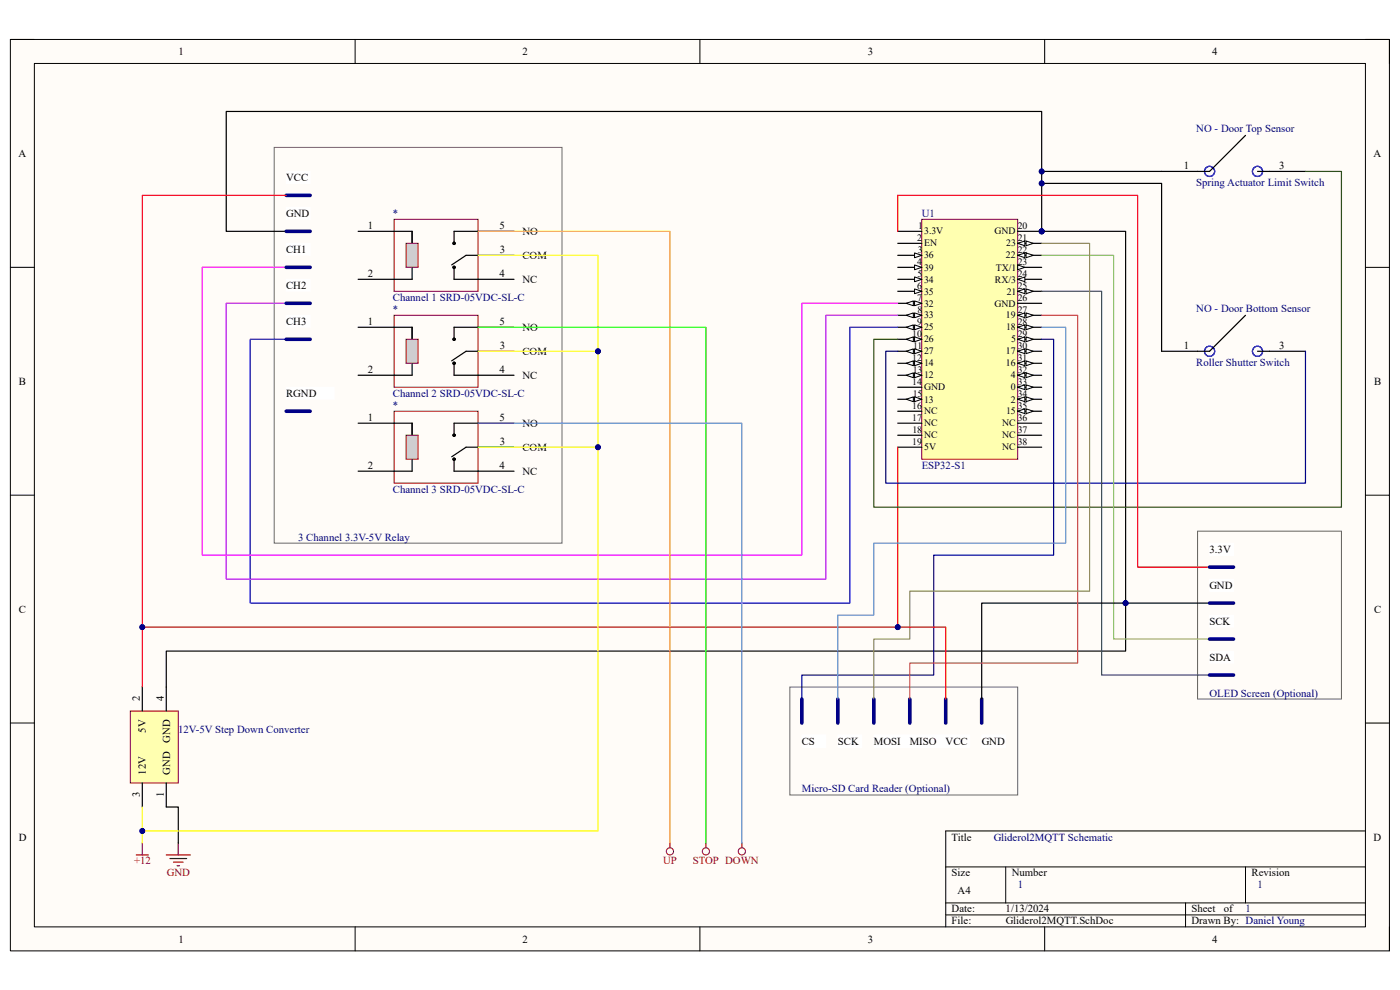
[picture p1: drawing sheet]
<svg xmlns="http://www.w3.org/2000/svg" width="297mm" height="210mm" viewBox="0 0 297 210" stroke-linecap="round" stroke-linejoin="round" font-family="sans-serif">
<path d="M2.2 8.4h292.6v193.3h-292.6z" fill-rule="evenodd" fill="#fffcf8"/>
<path d="M2.2 8.4h292.6v193.3h-292.6z" fill="none" stroke="#000" stroke-width=".21"/>
<path d="M7.3 13.5h282.4v183.1h-282.4z" fill-rule="evenodd" fill="#fffcf8"/>
<g fill="none" stroke="#000" stroke-width=".21">
<path d="M2.2 8.4h5.1M7.3 13.5h282.4v183.1h-282.4zM75.3 8.4v5.1M148.5 8.4v5.1M221.6 8.4v5.1M289.7 8.4h5.1v5.1M2.2 56.7h5.1M289.7 56.7h5.1M2.2 105h5.1M289.7 105.1h5.1M2.2 153.4h5.1M289.7 153.4h5.1"/>
<path d="M289.7 176.3h-89.1v20.3M75.3 196.6v5.1M148.5 196.6v5.1M200.6 183.9h89.1M200.6 191.5h89.1M200.6 194.1h89.1M213.4 183.9v7.6M221.6 196.6v5.1M251.5 191.5v5.1M264.2 183.9v7.6M294.8 196.6v5.1"/>
</g>
<circle cx="221" cy="49.1" r=".51" fill="#000080"/>
<circle cx="221" cy="49.1" r=".51" fill="none" stroke="#000080" stroke-width=".21"/>
<path d="M195.5 46.5h20.4v50.9h-20.4z" fill-rule="evenodd" fill="#ffffb0"/>
<path d="M195.5 46.5h20.4v50.9h-20.4z" fill="none" stroke="#800000" stroke-width=".21"/>
<path d="M190.5 49.1h5M190.5 51.6h5M190.5 54.2h5" fill="none" stroke="#000" stroke-width=".25"/>
<path d="M194 53.7l1.5 .5-1.5 .5z" fill="#f8fcff"/>
<path d="M194 53.7l1.5 .5-1.5 .5z" fill="none" stroke="#000" stroke-width=".21"/>
<path d="M190.5 56.7h5" fill="none" stroke="#000" stroke-width=".25"/>
<path d="M194 56.2l1.5 .5-1.5 .5z" fill="#f8fcff"/>
<path d="M194 56.2l1.5 .5-1.5 .5z" fill="none" stroke="#000" stroke-width=".21"/>
<path d="M190.5 59.3h5" fill="none" stroke="#000" stroke-width=".25"/>
<path d="M194 58.7l1.5 .6-1.5 .5z" fill="#f8fcff"/>
<path d="M194 58.7l1.5 .6-1.5 .5z" fill="none" stroke="#000" stroke-width=".21"/>
<path d="M190.5 61.8h5" fill="none" stroke="#000" stroke-width=".25"/>
<path d="M194 61.3l1.5 .5-1.5 .5z" fill="#f8fcff"/>
<path d="M194 61.3l1.5 .5-1.5 .5z" fill="none" stroke="#000" stroke-width=".21"/>
<path d="M190.5 64.3h5" fill="none" stroke="#000" stroke-width=".25"/>
<path d="M194 63.8l1.5 .5-1.5 .6z" fill="#f8fcff"/>
<path d="M194 63.8l1.5 .5-1.5 .6z" fill="none" stroke="#000" stroke-width=".21"/>
<path d="M192.2 64.3l1.6-.5v1.1z" fill="#f8fcff"/>
<path d="M192.2 64.3l1.6-.5v1.1z" fill="none" stroke="#000" stroke-width=".21"/>
<path d="M190.5 66.9h5" fill="none" stroke="#000" stroke-width=".25"/>
<path d="M194 66.4l1.5 .5-1.5 .5z" fill="#f8fcff"/>
<path d="M194 66.4l1.5 .5-1.5 .5z" fill="none" stroke="#000" stroke-width=".21"/>
<path d="M192.2 66.9l1.6-.5v1z" fill="#f8fcff"/>
<path d="M192.2 66.9l1.6-.5v1z" fill="none" stroke="#000" stroke-width=".21"/>
<path d="M190.5 69.4h5" fill="none" stroke="#000" stroke-width=".25"/>
<path d="M194 68.9l1.5 .5-1.5 .5z" fill="#f8fcff"/>
<path d="M194 68.9l1.5 .5-1.5 .5z" fill="none" stroke="#000" stroke-width=".21"/>
<path d="M192.2 69.4l1.6-.5v1z" fill="#f8fcff"/>
<path d="M192.2 69.4l1.6-.5v1z" fill="none" stroke="#000" stroke-width=".21"/>
<path d="M190.5 72h5" fill="none" stroke="#000" stroke-width=".25"/>
<path d="M194 71.5l1.5 .5-1.5 .5z" fill="#f8fcff"/>
<path d="M194 71.5l1.5 .5-1.5 .5z" fill="none" stroke="#000" stroke-width=".21"/>
<path d="M192.2 72l1.6-.5v1z" fill="#f8fcff"/>
<path d="M192.2 72l1.6-.5v1z" fill="none" stroke="#000" stroke-width=".21"/>
<path d="M190.5 74.5h5" fill="none" stroke="#000" stroke-width=".25"/>
<path d="M194 74l1.5 .5-1.5 .5z" fill="#f8fcff"/>
<path d="M194 74l1.5 .5-1.5 .5z" fill="none" stroke="#000" stroke-width=".21"/>
<path d="M192.2 74.5l1.6-.5v1z" fill="#f8fcff"/>
<path d="M192.2 74.5l1.6-.5v1z" fill="none" stroke="#000" stroke-width=".21"/>
<path d="M190.5 77.1h5" fill="none" stroke="#000" stroke-width=".25"/>
<path d="M194 76.6l1.5 .5-1.5 .5z" fill="#f8fcff"/>
<path d="M194 76.6l1.5 .5-1.5 .5z" fill="none" stroke="#000" stroke-width=".21"/>
<path d="M192.2 77.1l1.6-.5v1z" fill="#f8fcff"/>
<path d="M192.2 77.1l1.6-.5v1z" fill="none" stroke="#000" stroke-width=".21"/>
<path d="M190.5 79.6h5" fill="none" stroke="#000" stroke-width=".25"/>
<path d="M194 79.1l1.5 .5-1.5 .5z" fill="#f8fcff"/>
<path d="M194 79.1l1.5 .5-1.5 .5z" fill="none" stroke="#000" stroke-width=".21"/>
<path d="M192.2 79.6l1.6-.5v1z" fill="#f8fcff"/>
<path d="M192.2 79.6l1.6-.5v1z" fill="none" stroke="#000" stroke-width=".21"/>
<path d="M190.5 82.1h5M190.5 84.7h5" fill="none" stroke="#000" stroke-width=".25"/>
<path d="M194 84.2l1.5 .5-1.5 .5z" fill="#f8fcff"/>
<path d="M194 84.2l1.5 .5-1.5 .5z" fill="none" stroke="#000" stroke-width=".21"/>
<path d="M192.2 84.7l1.6-.5v1z" fill="#f8fcff"/>
<path d="M192.2 84.7l1.6-.5v1z" fill="none" stroke="#000" stroke-width=".21"/>
<path d="M215.9 49.1h5.1M190.5 87.2h5M190.5 89.8h5M190.5 92.3h5M190.5 94.9h5" fill="none" stroke="#000" stroke-width=".25"/>
<circle cx="221" cy="49.1" r=".51" fill="#000080"/>
<circle cx="221" cy="49.1" r=".51" fill="none" stroke="#000080" stroke-width=".21"/>
<path d="M215.9 51.6h5.1" fill="none" stroke="#000" stroke-width=".25"/>
<path d="M215.9 51.6l1.5-.5v1z" fill="#f8fcff"/>
<path d="M215.9 51.6l1.5-.5v1z" fill="none" stroke="#000" stroke-width=".21"/>
<path d="M217.7 51.1l1.5 .5-1.5 .5z" fill="#f8fcff"/>
<path d="M217.7 51.1l1.5 .5-1.5 .5z" fill="none" stroke="#000" stroke-width=".21"/>
<path d="M215.9 54.2h5.1" fill="none" stroke="#000" stroke-width=".25"/>
<path d="M215.9 54.2l1.5-.5v1z" fill="#f8fcff"/>
<path d="M215.9 54.2l1.5-.5v1z" fill="none" stroke="#000" stroke-width=".21"/>
<path d="M217.7 53.7l1.5 .5-1.5 .5z" fill="#f8fcff"/>
<path d="M217.7 53.7l1.5 .5-1.5 .5z" fill="none" stroke="#000" stroke-width=".21"/>
<path d="M215.9 56.7h5.1" fill="none" stroke="#000" stroke-width=".25"/>
<path d="M215.9 56.2l1.5 .5-1.5 .5z" fill="#f8fcff"/>
<path d="M215.9 56.2l1.5 .5-1.5 .5z" fill="none" stroke="#000" stroke-width=".21"/>
<path d="M215.9 59.3h5.1" fill="none" stroke="#000" stroke-width=".25"/>
<path d="M215.9 59.3l1.5-.6v1.1z" fill="#f8fcff"/>
<path d="M215.9 59.3l1.5-.6v1.1z" fill="none" stroke="#000" stroke-width=".21"/>
<path d="M215.9 61.8h5.1" fill="none" stroke="#000" stroke-width=".25"/>
<path d="M215.9 61.8l1.5-.5v1z" fill="#f8fcff"/>
<path d="M215.9 61.8l1.5-.5v1z" fill="none" stroke="#000" stroke-width=".21"/>
<path d="M217.7 61.3l1.5 .5-1.5 .5z" fill="#f8fcff"/>
<path d="M217.7 61.3l1.5 .5-1.5 .5z" fill="none" stroke="#000" stroke-width=".21"/>
<path d="M215.9 64.3h5.1M215.9 66.9h5.1" fill="none" stroke="#000" stroke-width=".25"/>
<path d="M215.9 66.9l1.5-.5v1z" fill="#f8fcff"/>
<path d="M215.9 66.9l1.5-.5v1z" fill="none" stroke="#000" stroke-width=".21"/>
<path d="M217.7 66.4l1.5 .5-1.5 .5z" fill="#f8fcff"/>
<path d="M217.7 66.4l1.5 .5-1.5 .5z" fill="none" stroke="#000" stroke-width=".21"/>
<path d="M215.9 69.4h5.1" fill="none" stroke="#000" stroke-width=".25"/>
<path d="M215.9 69.4l1.5-.5v1z" fill="#f8fcff"/>
<path d="M215.9 69.4l1.5-.5v1z" fill="none" stroke="#000" stroke-width=".21"/>
<path d="M217.7 68.9l1.5 .5-1.5 .5z" fill="#f8fcff"/>
<path d="M217.7 68.9l1.5 .5-1.5 .5z" fill="none" stroke="#000" stroke-width=".21"/>
<path d="M215.9 72h5.1" fill="none" stroke="#000" stroke-width=".25"/>
<path d="M215.9 72l1.5-.5v1z" fill="#f8fcff"/>
<path d="M215.9 72l1.5-.5v1z" fill="none" stroke="#000" stroke-width=".21"/>
<path d="M217.7 71.5l1.5 .5-1.5 .5z" fill="#f8fcff"/>
<path d="M217.7 71.5l1.5 .5-1.5 .5z" fill="none" stroke="#000" stroke-width=".21"/>
<path d="M215.9 74.5h5.1" fill="none" stroke="#000" stroke-width=".25"/>
<path d="M215.9 74.5l1.5-.5v1z" fill="#f8fcff"/>
<path d="M215.9 74.5l1.5-.5v1z" fill="none" stroke="#000" stroke-width=".21"/>
<path d="M217.7 74l1.5 .5-1.5 .5z" fill="#f8fcff"/>
<path d="M217.7 74l1.5 .5-1.5 .5z" fill="none" stroke="#000" stroke-width=".21"/>
<path d="M215.9 77.1h5.1" fill="none" stroke="#000" stroke-width=".25"/>
<path d="M215.9 77.1l1.5-.5v1z" fill="#f8fcff"/>
<path d="M215.9 77.1l1.5-.5v1z" fill="none" stroke="#000" stroke-width=".21"/>
<path d="M217.7 76.6l1.5 .5-1.5 .5z" fill="#f8fcff"/>
<path d="M217.7 76.6l1.5 .5-1.5 .5z" fill="none" stroke="#000" stroke-width=".21"/>
<path d="M215.9 79.6h5.1" fill="none" stroke="#000" stroke-width=".25"/>
<path d="M215.9 79.6l1.5-.5v1z" fill="#f8fcff"/>
<path d="M215.9 79.6l1.5-.5v1z" fill="none" stroke="#000" stroke-width=".21"/>
<path d="M217.7 79.1l1.5 .5-1.5 .5z" fill="#f8fcff"/>
<path d="M217.7 79.1l1.5 .5-1.5 .5z" fill="none" stroke="#000" stroke-width=".21"/>
<path d="M215.9 82.1h5.1" fill="none" stroke="#000" stroke-width=".25"/>
<path d="M215.9 82.1l1.5-.5v1.1z" fill="#f8fcff"/>
<path d="M215.9 82.1l1.5-.5v1.1z" fill="none" stroke="#000" stroke-width=".21"/>
<path d="M217.7 81.6l1.5 .5-1.5 .6z" fill="#f8fcff"/>
<path d="M217.7 81.6l1.5 .5-1.5 .6z" fill="none" stroke="#000" stroke-width=".21"/>
<path d="M215.9 84.7h5.1" fill="none" stroke="#000" stroke-width=".25"/>
<path d="M215.9 84.7l1.5-.5v1z" fill="#f8fcff"/>
<path d="M215.9 84.7l1.5-.5v1z" fill="none" stroke="#000" stroke-width=".21"/>
<path d="M217.7 84.2l1.5 .5-1.5 .5z" fill="#f8fcff"/>
<path d="M217.7 84.2l1.5 .5-1.5 .5z" fill="none" stroke="#000" stroke-width=".21"/>
<path d="M215.9 87.2h5.1" fill="none" stroke="#000" stroke-width=".25"/>
<path d="M215.9 87.2l1.5-.5v1z" fill="#f8fcff"/>
<path d="M215.9 87.2l1.5-.5v1z" fill="none" stroke="#000" stroke-width=".21"/>
<path d="M217.7 86.7l1.5 .5-1.5 .5z" fill="#f8fcff"/>
<path d="M217.7 86.7l1.5 .5-1.5 .5z" fill="none" stroke="#000" stroke-width=".21"/>
<path d="M76 89.8h11.4v10.2h-11.4M101.4 89.8h7.7M101.4 94.9h7.7M101.4 100h7.7M215.9 89.8h5.1M215.9 92.3h5.1M215.9 94.9h5.1" fill="none" stroke="#000" stroke-width=".25"/>
<path d="M83.6 87.2h17.8v15.3h-17.8z" fill="none" stroke="#800000" stroke-width=".21"/>
<path d="M86.2 92.3h2.5v5.1h-2.5z" fill-rule="evenodd" fill="#ccc"/>
<path d="M83.6 66.9h17.8v15.2h-17.8zM86.2 92.3h2.5v5.1h-2.5z" fill="none" stroke="#800000" stroke-width=".21"/>
<g fill="none" stroke="#000" stroke-width=".25">
<path d="M76 69.4h11.4v10.2h-11.4M101.4 69.4h7.7M101.4 79.6h7.7M101.4 74.5h7.7M96.3 97.4v2.6h5.1M101.4 89.8h-5.1v2.5M101.4 94.9h-2.5l-3.1 2"/>
<circle cx="96.3" cy="92.3" r=".24"/>
<circle cx="96.3" cy="97.4" r=".24"/>
</g>
<path d="M86.2 72h2.5v5.1h-2.5z" fill-rule="evenodd" fill="#ccc"/>
<path d="M83.6 46.5h17.8v15.3h-17.8zM86.2 72h2.5v5.1h-2.5z" fill="none" stroke="#800000" stroke-width=".21"/>
<g fill="none" stroke="#000" stroke-width=".25">
<path d="M76 49.1h11.4v10.2h-11.4M101.4 49.1h7.7M101.4 59.3h7.7M101.4 54.2h7.7M96.3 77.1v2.5h5.1M101.4 69.4h-5.1v2.6M101.4 74.5h-2.5l-3.1 2.1"/>
<circle cx="96.3" cy="72" r=".24"/>
<circle cx="96.3" cy="77.1" r=".24"/>
</g>
<path d="M86.2 51.6h2.5v5.1h-2.5z" fill-rule="evenodd" fill="#ccc"/>
<path d="M86.2 51.6h2.5v5.1h-2.5z" fill="none" stroke="#800000" stroke-width=".21"/>
<g fill="none" stroke="#000" stroke-width=".25">
<path d="M96.3 56.7v2.6h5.1M101.4 49.1h-5.1v2.5M101.4 54.2h-2.5l-3.1 2"/>
<circle cx="96.3" cy="56.7" r=".24"/>
<circle cx="96.3" cy="51.6" r=".24"/>
</g>
<path d="M27.6 150.8h10.2v15.3h-10.2z" fill-rule="evenodd" fill="#ffffb0"/>
<g fill="none" stroke="#800000" stroke-width=".21">
<path d="M27.6 150.8h10.2v15.3h-10.2z"/>
<circle cx="142.1" cy="180.6" r=".76"/>
<circle cx="149.8" cy="180.6" r=".76"/>
<circle cx="157.4" cy="180.6" r=".76"/>
</g>
<path d="M264.2 28.7l-7.6 7.7h-10.2M266.8 36.4h10.2M264.2 66.9l-7.6 7.6h-10.2M266.8 74.5h10.2M30.2 145.7v5.1M35.3 145.7v5.1M30.2 166.1v5.1M35.3 166.1v5.1" fill="none" stroke="#000" stroke-width=".25"/>
<path d="M30.2 178.8v2.6M37.8 178.8v2.6M142.1 178.8v1M149.8 178.8v1M157.4 178.8v1M28.9 181.4h2.6M35.3 181.4h5.1M36 182.1h3.6M36.8 182.9h2M37.6 183.7h.5" fill="none" stroke="#800000" stroke-width=".25"/>
<g fill="none" stroke="#00f" stroke-width=".25">
<circle cx="256.6" cy="36.4" r="1.08"/>
<circle cx="256.6" cy="36.4" r="1.07"/>
<circle cx="266.8" cy="36.4" r="1.08"/>
<circle cx="266.8" cy="36.4" r="1.07"/>
<circle cx="256.6" cy="74.5" r="1.08"/>
<circle cx="256.6" cy="74.5" r="1.07"/>
<circle cx="266.8" cy="74.5" r="1.08"/>
<circle cx="266.8" cy="74.5" r="1.07"/>
</g>
<path d="M58.2 31.3h61v83.9h-61z" fill="none" stroke="#666" stroke-width=".21"/>
<path d="M60.7 44h5.1v2.5h-5.1z" fill-rule="evenodd" fill="#fff"/>
<path d="M60.7 44h5.1v2.5h-5.1z" fill="none" stroke="#fff" stroke-width=".21"/>
<path d="M60.7 51.6h5.1v2.6h-5.1z" fill-rule="evenodd" fill="#fff"/>
<path d="M60.7 51.6h5.1v2.6h-5.1z" fill="none" stroke="#fff" stroke-width=".21"/>
<path d="M60.7 59.3h5.1v2.5h-5.1z" fill-rule="evenodd" fill="#fff"/>
<path d="M60.7 59.3h5.1v2.5h-5.1z" fill="none" stroke="#fff" stroke-width=".21"/>
<path d="M60.7 66.9h5.1v2.5h-5.1z" fill-rule="evenodd" fill="#fff"/>
<path d="M60.7 66.9h5.1v2.5h-5.1z" fill="none" stroke="#fff" stroke-width=".21"/>
<path d="M60.7 36.4h5.1v2.5h-5.1z" fill-rule="evenodd" fill="#fff"/>
<path d="M60.7 36.4h5.1v2.5h-5.1z" fill="none" stroke="#fff" stroke-width=".21"/>
<path d="M60.7 82.1h10.2v2.6h-10.2z" fill-rule="evenodd" fill="#fff"/>
<path d="M60.7 82.1h10.2v2.6h-10.2z" fill="none" stroke="#fff" stroke-width=".21"/>
<path d="M254.1 112.7h30.5v35.6h-30.5z" fill="none" stroke="#666" stroke-width=".21"/>
<path d="M256.6 115.2h5.1v2.6h-5.1z" fill-rule="evenodd" fill="#fff"/>
<path d="M256.6 115.2h5.1v2.6h-5.1z" fill="none" stroke="#fff" stroke-width=".21"/>
<path d="M256.6 122.9h5.1v2.5h-5.1z" fill-rule="evenodd" fill="#fff"/>
<path d="M256.6 122.9h5.1v2.5h-5.1z" fill="none" stroke="#fff" stroke-width=".21"/>
<path d="M256.6 130.5h5.1v2.5h-5.1z" fill-rule="evenodd" fill="#fff"/>
<path d="M256.6 130.5h5.1v2.5h-5.1z" fill="none" stroke="#fff" stroke-width=".21"/>
<path d="M256.6 138.1h5.1v2.6h-5.1z" fill-rule="evenodd" fill="#fff"/>
<path d="M256.6 138.1h5.1v2.6h-5.1z" fill="none" stroke="#fff" stroke-width=".21"/>
<path d="M167.6 145.8h48.3v22.8h-48.3z" fill="none" stroke="#666" stroke-width=".21"/>
<path d="M30.2 171.2v7.6" fill="none" stroke="#ff0" stroke-width=".25"/>
<circle cx="30.2" cy="176.3" r=".51" fill="#000080"/>
<circle cx="30.2" cy="176.3" r=".51" fill="none" stroke="#000080" stroke-width=".21"/>
<path d="M35.3 171.2h2.5v7.6" fill="none" stroke="#000" stroke-width=".25"/>
<path d="M190.5 94.9v38.1h-160.3v12.8" fill="none" stroke="#c00000" stroke-width=".25"/>
<circle cx="30.2" cy="133" r=".51" fill="#000080"/>
<circle cx="30.2" cy="133" r=".51" fill="none" stroke="#000080" stroke-width=".21"/>
<circle cx="190.5" cy="133" r=".51" fill="#000080"/>
<circle cx="190.5" cy="133" r=".51" fill="none" stroke="#000080" stroke-width=".21"/>
<path d="M60.7 49.1h-12.7v-25.5h173v25.5" fill="none" stroke="#000" stroke-width=".25"/>
<circle cx="221" cy="49.1" r=".51" fill="#000080"/>
<circle cx="221" cy="49.1" r=".51" fill="none" stroke="#000080" stroke-width=".21"/>
<circle cx="221" cy="38.9" r=".51" fill="#000080"/>
<circle cx="221" cy="38.9" r=".51" fill="none" stroke="#000080" stroke-width=".21"/>
<circle cx="221" cy="36.4" r=".51" fill="#000080"/>
<circle cx="221" cy="36.4" r=".51" fill="none" stroke="#000080" stroke-width=".21"/>
<path d="M221 36.4h25.4" fill="none" stroke="#000" stroke-width=".25"/>
<circle cx="221" cy="36.4" r=".51" fill="#000080"/>
<circle cx="221" cy="36.4" r=".51" fill="none" stroke="#000080" stroke-width=".21"/>
<path d="M221 38.9h25.4v35.6" fill="none" stroke="#000" stroke-width=".25"/>
<circle cx="221" cy="38.9" r=".51" fill="#000080"/>
<circle cx="221" cy="38.9" r=".51" fill="none" stroke="#000080" stroke-width=".21"/>
<path d="M190.5 69.4h-10.2v58.5h-127.2v-55.9h7.6" fill="none" stroke="#00f" stroke-width=".25"/>
<path d="M60.7 64.3h-12.7v58.6h127.2v-56h15.3" fill="none" stroke="#90f" stroke-width=".25"/>
<path d="M60.7 56.7h-17.8v61.1h127.2v-53.5h20.4" fill="none" stroke="#f0f" stroke-width=".25"/>
<path d="M221 49.1h17.8v89h-203.5v7.7" fill="none" stroke="#000" stroke-width=".25"/>
<circle cx="238.8" cy="127.9" r=".51" fill="#000080"/>
<circle cx="238.8" cy="127.9" r=".51" fill="none" stroke="#000080" stroke-width=".21"/>
<circle cx="221" cy="49.1" r=".51" fill="#000080"/>
<circle cx="221" cy="49.1" r=".51" fill="none" stroke="#000080" stroke-width=".21"/>
<path d="M101.4 54.2h25.5v122.1h-96.7" fill="none" stroke="#ff0" stroke-width=".25"/>
<circle cx="30.2" cy="176.3" r=".51" fill="#000080"/>
<circle cx="30.2" cy="176.3" r=".51" fill="none" stroke="#000080" stroke-width=".21"/>
<circle cx="126.9" cy="94.9" r=".51" fill="#000080"/>
<circle cx="126.9" cy="94.9" r=".51" fill="none" stroke="#000080" stroke-width=".21"/>
<circle cx="126.9" cy="74.5" r=".51" fill="#000080"/>
<circle cx="126.9" cy="74.5" r=".51" fill="none" stroke="#000080" stroke-width=".21"/>
<path d="M101.4 74.5h25.5" fill="none" stroke="#ff0" stroke-width=".25"/>
<circle cx="126.9" cy="74.5" r=".51" fill="#000080"/>
<circle cx="126.9" cy="74.5" r=".51" fill="none" stroke="#000080" stroke-width=".21"/>
<path d="M101.4 94.9h25.5" fill="none" stroke="#ff0" stroke-width=".25"/>
<circle cx="126.9" cy="94.9" r=".51" fill="#000080"/>
<circle cx="126.9" cy="94.9" r=".51" fill="none" stroke="#000080" stroke-width=".21"/>
<path d="M101.4 49.1h40.7v129.7" fill="none" stroke="#f90" stroke-width=".25"/>
<path d="M101.4 69.4h48.4v109.4" fill="none" stroke="#0f0" stroke-width=".25"/>
<path d="M101.4 89.8h56v89" fill="none" stroke="#4a86e8" stroke-width=".25"/>
<path d="M190.5 74.5h-2.6v28h89.1v-28" fill="none" stroke="#000080" stroke-width=".25"/>
<path d="M277 36.4h7.6v71.2h-99.2v-35.6h5.1" fill="none" stroke="#274e13" stroke-width=".25"/>
<path d="M238.8 127.9h17.8" fill="none" stroke="#000" stroke-width=".25"/>
<circle cx="238.8" cy="127.9" r=".51" fill="#000080"/>
<circle cx="238.8" cy="127.9" r=".51" fill="none" stroke="#000080" stroke-width=".21"/>
<path d="M190.5 41.4h50.8v78.9h15.3" fill="none" stroke="#f00" stroke-width=".25"/>
<path d="M221 54.2h15.3v81.4h20.3" fill="none" stroke="#92d050" stroke-width=".25"/>
<path d="M221 61.8h12.7v81.4h22.9" fill="none" stroke="#205867" stroke-width=".25"/>
<g fill="none" stroke="#000080" stroke-width=".76">
<path d="M60.7 49.1h5.1M60.7 56.7h5.1M60.7 41.4h5.1M60.7 64.3h5.1M60.7 72h5.1M60.7 87.2h5.1M256.6 120.3h5.1M256.6 127.9h5.1M256.6 135.6h5.1M170.1 148.3v5.1M177.7 148.3v5.1M185.4 148.3v5.1"/>
<path d="M193 148.3v5.1M200.6 148.3v5.1M256.6 143.2h5.1"/>
</g>
<path d="M170.1 155.9h5.1v2.6h-5.1z" fill-rule="evenodd" fill="#fff"/>
<path d="M170.1 155.9h5.1v2.6h-5.1z" fill="none" stroke="#fff" stroke-width=".21"/>
<path d="M177.7 155.9h5.1v2.6h-5.1z" fill-rule="evenodd" fill="#fff"/>
<path d="M177.7 155.9h5.1v2.6h-5.1z" fill="none" stroke="#fff" stroke-width=".21"/>
<path d="M185.4 155.9h7.6v2.6h-7.6z" fill-rule="evenodd" fill="#fff"/>
<path d="M185.4 155.9h7.6v2.6h-7.6z" fill="none" stroke="#fff" stroke-width=".21"/>
<path d="M193 155.9h7.6v2.6h-7.6z" fill-rule="evenodd" fill="#fff"/>
<path d="M193 155.9h7.6v2.6h-7.6z" fill="none" stroke="#fff" stroke-width=".21"/>
<path d="M200.6 155.9h5.1v2.6h-5.1z" fill-rule="evenodd" fill="#fff"/>
<path d="M200.6 155.9h5.1v2.6h-5.1z" fill="none" stroke="#fff" stroke-width=".21"/>
<path d="M208.3 155.9h5.1v2.6h-5.1z" fill-rule="evenodd" fill="#fff"/>
<path d="M208.3 155.9h5.1v2.6h-5.1z" fill="none" stroke="#fff" stroke-width=".21"/>
<path d="M208.3 148.3v5.1" fill="none" stroke="#000080" stroke-width=".76"/>
<path d="M238.8 127.9h-30.5v20.4" fill="none" stroke="#000" stroke-width=".25"/>
<circle cx="238.8" cy="127.9" r=".51" fill="#000080"/>
<circle cx="238.8" cy="127.9" r=".51" fill="none" stroke="#000080" stroke-width=".21"/>
<path d="M221 72h2.5v45.8h-25.4v25.4h-28v5.1" fill="none" stroke="#000080" stroke-width=".25"/>
<path d="M221 69.4h5.1v45.8h-40.7v15.3h-7.7v17.8" fill="none" stroke="#548dd4" stroke-width=".25"/>
<path d="M221 66.9h7.6v73.8h-35.6v7.6" fill="none" stroke="#c0504d" stroke-width=".25"/>
<path d="M221 51.6h10.2v73.8h-38.2v10.2h-7.6v12.7" fill="none" stroke="#938953" stroke-width=".25"/>
<path d="M60.7 41.4h-30.5v91.6" fill="none" stroke="#f00" stroke-width=".25"/>
<circle cx="30.2" cy="133" r=".51" fill="#000080"/>
<circle cx="30.2" cy="133" r=".51" fill="none" stroke="#000080" stroke-width=".21"/>
<path d="M190.5 133h10.1v15.3" fill="none" stroke="#f00" stroke-width=".25"/>
<circle cx="190.5" cy="133" r=".51" fill="#000080"/>
<circle cx="190.5" cy="133" r=".51" fill="none" stroke="#000080" stroke-width=".21"/>
<path d="M190.5 41.4v7.7" fill="none" stroke="#f00" stroke-width=".25"/>
<g font-size="2.3">
<text x="37.9" y="11.7">1</text>
<text x="110.9" y="11.7">2</text>
<text x="184.1" y="11.7">3</text>
<text x="257.1" y="11.7">4</text>
<text x="3.9" y="33.3">A</text>
<text x="251.2" y="35.9">1</text>
<text x="271.4" y="35.9">3</text>
<text x="291.4" y="33.3">A</text>
<text x="60.7" y="38.4">VCC</text>
<text x="60.7" y="46">GND</text>
<text x="60.7" y="53.6">CH1</text>
<text x="78" y="48.6">1</text>
<text x="106" y="48.6">5</text>
<text x="106" y="53.6">3</text>
<text x="110.8" y="49.8">NO</text>
<text x="78" y="58.7">2</text>
<text x="106" y="58.7">4</text>
<text x="110.8" y="54.9">COM</text>
<text x="110.8" y="60">NC</text>
<text x="60.7" y="61.3">CH2</text>
<text x="60.7" y="68.9">CH3</text>
<text x="78" y="68.9">1</text>
<text x="106" y="68.9">5</text>
<text x="110.8" y="70.2">NO</text>
<text x="106" y="74">3</text>
<text x="110.8" y="75.3">COM</text>
<text x="251.2" y="74">1</text>
<text x="271.4" y="74">3</text>
<text x="4" y="81.6">B</text>
<text x="78" y="79.1">2</text>
<text x="106" y="79.1">4</text>
<text x="110.8" y="80.3">NC</text>
<text x="291.5" y="81.6">B</text>
<text x="60.7" y="84.2">RGND</text>
<text x="78" y="89.3">1</text>
<text x="106" y="89.3">5</text>
<text x="106" y="94.4">3</text>
<text x="110.8" y="90.6">NO</text>
<text x="110.8" y="95.6">COM</text>
<text x="78" y="99.4">2</text>
<text x="106" y="99.4">4</text>
<text x="110.8" y="100.7">NC</text>
<text x="256.6" y="117.3">3.3V</text>
<text x="256.6" y="124.9">GND</text>
<text x="4" y="130">C</text>
<text x="291.5" y="130">C</text>
<text x="256.6" y="132.5">SCK</text>
<text x="256.6" y="140.1">SDA</text>
<text x="29.7" y="148.8" transform="rotate(-90 29.7 148.8)">2</text>
<text x="34.8" y="148.8" transform="rotate(-90 34.8 148.8)">4</text>
<text x="30.9" y="155.4" transform="rotate(-90 30.9 155.4)">5V</text>
<text x="36.1" y="157.5" transform="rotate(-90 36.1 157.5)">GND</text>
<text x="170.1" y="157.9">CS</text>
<text x="177.8" y="157.9">SCK</text>
<text x="185.4" y="157.9">MOSI</text>
<text x="193" y="157.9">MISO</text>
<text x="200.6" y="157.9">VCC</text>
<text x="208.3" y="157.9">GND</text>
<text x="30.9" y="164.3" transform="rotate(-90 30.9 164.3)">12V</text>
<text x="36.1" y="164.3" transform="rotate(-90 36.1 164.3)">GND</text>
<text x="29.7" y="169.1" transform="rotate(-90 29.7 169.1)">3</text>
<text x="34.8" y="169" transform="rotate(-90 34.8 169)">1</text>
<text x="4" y="178.3">D</text>
<text x="201.9" y="178.3">Title</text>
<text x="291.4" y="178.3">D</text>
<text x="201.9" y="185.9">Size</text>
<text x="214.6" y="185.9">Number</text>
<text x="265.5" y="185.9">Revision</text>
<text x="203.2" y="189.7">A4</text>
<text x="201.9" y="193.5">Date:</text>
<text x="201.9" y="196.1">File:</text>
<text x="213.3" y="193.5">1/13/2024</text>
<text x="213.4" y="196.1">Gliderol2MQTT.SchDoc</text>
<text x="252.8" y="196.1">Drawn By: Daniel Young</text>
<text x="252.8" y="193.5">Sheet</text>
<text x="259.6" y="193.5">of</text>
<text x="37.9" y="199.9">1</text>
<text x="110.9" y="199.9">2</text>
<text x="184.1" y="199.9">3</text>
<text x="257.1" y="199.9">4</text>
</g>
<g font-size="2.3" fill="#000080">
<text x="253.8" y="27.9">NO - Door Top Sensor</text>
<text x="253.8" y="39.5">Spring Actuator Limit Switch</text>
<text x="83.4" y="46">*</text>
<text x="195.5" y="46">U1</text>
<text x="83.4" y="63.8">Channel 1 SRD-05VDC-SL-C</text>
<text x="83.4" y="66.4">*</text>
<text x="253.8" y="66.1">NO - Door Bottom Sensor</text>
<text x="253.8" y="77.6">Roller Shutter Switch</text>
<text x="83.4" y="86.7">*</text>
<text x="83.4" y="84.2">Channel 2 SRD-05VDC-SL-C</text>
<text x="195.5" y="99.4">ESP32-S1</text>
<text x="83.4" y="104.5">Channel 3 SRD-05VDC-SL-C</text>
<text x="63.2" y="114.7">3 Channel 3.3V-5V Relay</text>
<text x="256.6" y="147.8">OLED Screen (Optional)</text>
<text x="37.8" y="155.4">12V-5V Step Down Converter</text>
<text x="170.1" y="168.1">Micro-SD Card Reader (Optional)</text>
<text x="210.8" y="178.3">Gliderol2MQTT Schematic</text>
<text x="215.9" y="188.5">1</text>
<text x="266.8" y="188.5">1</text>
<text x="264.2" y="193.5">1</text>
</g>
<g font-size="2.3" fill="#800000">
<text x="28.4" y="183.4">+12</text>
<text x="35.4" y="185.9">GND</text>
<text x="140.7" y="183.4">UP</text>
<text x="147" y="183.4">STOP DOWN</text>
</g>
<g font-size="2.1">
<text x="194.6" y="51.1">2</text>
<text x="194.7" y="53.7">3</text>
<text x="194.8" y="48.6">1</text>
<text x="196" y="49.7">3.3V</text>
<text x="196" y="52.3">EN</text>
<text x="211" y="49.7">GND</text>
<text x="213.5" y="52.3">23</text>
<text x="215.9" y="48.6">20</text>
<text x="215.9" y="51.1">21</text>
<text x="215.9" y="53.7">22</text>
<text x="194.6" y="56.2">4</text>
<text x="194.6" y="58.8">5</text>
<text x="196" y="54.8">36</text>
<text x="196" y="57.4">39</text>
<text x="196" y="59.9">34</text>
<text x="211.1" y="59.9">RX/3</text>
<text x="211.3" y="57.4">TX/1</text>
<text x="213.4" y="54.8">22</text>
<text x="215.9" y="56.2">23</text>
<text x="215.9" y="58.8">24</text>
<text x="194.6" y="61.3">6</text>
<text x="194.6" y="63.9">7</text>
<text x="196" y="62.5">35</text>
<text x="196" y="65">32</text>
<text x="211" y="65">GND</text>
<text x="213.6" y="62.5">21</text>
<text x="215.9" y="61.3">25</text>
<text x="215.9" y="63.9">26</text>
<text x="193.5" y="71.5">10</text>
<text x="194.6" y="69">9</text>
<text x="194.6" y="66.4">8</text>
<text x="196" y="67.6">33</text>
<text x="196" y="70.1">25</text>
<text x="213.4" y="67.6">19</text>
<text x="213.4" y="70.1">18</text>
<text x="215.9" y="66.4">27</text>
<text x="215.9" y="69">28</text>
<text x="215.9" y="71.5">29</text>
<text x="193.5" y="76.6">12</text>
<text x="193.7" y="74">11</text>
<text x="196" y="72.6">26</text>
<text x="196" y="75.2">27</text>
<text x="196" y="77.7">14</text>
<text x="213.4" y="75.2">17</text>
<text x="213.4" y="77.7">16</text>
<text x="214.5" y="72.6">5</text>
<text x="215.9" y="74">30</text>
<text x="215.9" y="76.6">31</text>
<text x="193.5" y="81.7">14</text>
<text x="193.6" y="79.1">13</text>
<text x="196" y="80.3">12</text>
<text x="196" y="82.8">GND</text>
<text x="214.4" y="80.3">4</text>
<text x="214.4" y="82.8">0</text>
<text x="215.9" y="79.1">32</text>
<text x="215.9" y="81.7">33</text>
<text x="193.5" y="86.8">16</text>
<text x="193.5" y="89.3">17</text>
<text x="193.6" y="84.2">15</text>
<text x="196" y="85.4">13</text>
<text x="196" y="87.9">NC</text>
<text x="213.4" y="87.9">15</text>
<text x="214.5" y="85.4">2</text>
<text x="215.9" y="84.2">34</text>
<text x="215.9" y="86.8">35</text>
<text x="215.9" y="89.3">36</text>
<text x="193.5" y="94.4">19</text>
<text x="193.6" y="91.9">18</text>
<text x="196" y="90.5">NC</text>
<text x="196" y="93">NC</text>
<text x="196" y="95.5">5V</text>
<text x="212.6" y="90.5">NC</text>
<text x="212.6" y="93">NC</text>
<text x="212.6" y="95.5">NC</text>
<text x="215.9" y="91.9">37</text>
<text x="215.9" y="94.4">38</text>
</g>
</svg>
